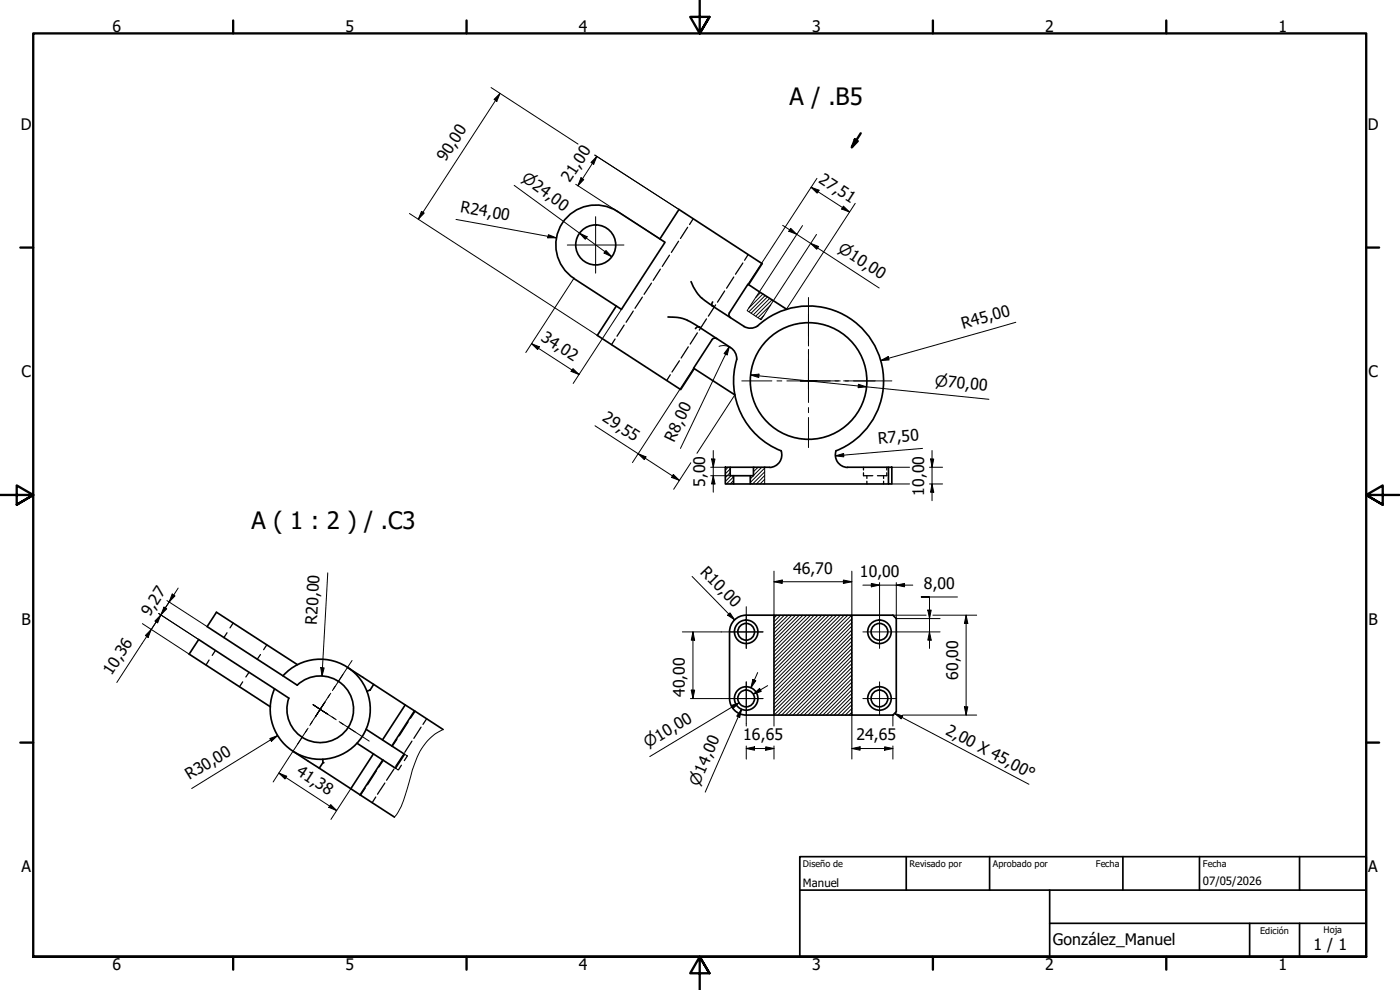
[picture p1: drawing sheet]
<svg xmlns="http://www.w3.org/2000/svg" width="420mm" height="297mm" viewBox="0 0 420 297" stroke-linecap="round" stroke-linejoin="round" font-family="sans-serif">
<!-- layer: Hatch (ISO) -->
<g fill="none" stroke="#000" stroke-width=".3">
<path d="M228.3 87.7l-1.5 1.6M229 88.2l-4.3 4.2M229.2 94.7l-1 1M229.7 88.6l-4.9 4.9M230.3 89.1l-4.9 4.9M231 89.5l-4.9 4.9M231.3 91.5l-3.8 3.8M231.7 90l-4.9 4.9M218.5 140.2l-.8 .9M219.1 141.8l-1.4 1.5M219.1 140.7l-1.4 1.5M219.4 142.7l-1.7 1.7"/>
<path d="M220.2 144.2l-1.1 1M220.2 143.1l-2.2 2.1M226.4 140.2l-.3 .2M227.5 140.2l-1.4 1.3M228.6 140.2l-3.4 3.5M229.5 145l-.3 .2M229.5 143.8l-1.4 1.4M229.5 142.7l-2.5 2.5M229.5 141.6l-3.6 3.6M229.5 140.4l-4.3 4.4M233.2 184.6l-.9 .8M234.3 184.6l-2 1.9"/>
<path d="M235.4 184.6l-3.1 3.1M236.5 184.6l-4.2 4.2M237.6 184.6l-5.3 5.3M238.8 184.6l-6.5 6.5M239.9 184.6l-7.6 7.5M241 184.6l-8.7 8.7M242.1 184.6l-9.8 9.8M243.3 184.6l-11 10.9M244.3 184.6l-12 12M245.5 184.6l-13.2 13.2M246.6 184.6l-14.3 14.3M247.7 184.6l-15.4 15.4"/>
<path d="M248.9 184.6l-16.6 16.6M250 184.6l-17.7 17.6M251.1 184.6l-18.8 18.8M252.2 184.6l-19.9 19.9M253.4 184.6l-21.1 21M254.4 184.6l-22.1 22.1M255.6 184.6l-23.3 23.3M255.7 199.1l-15.5 15.5M255.7 198l-16.6 16.6M255.7 196.9l-17.8 17.7M255.7 195.8l-18.9 18.8M255.7 194.6l-20 20"/>
<path d="M255.7 193.5l-21.1 21.1M255.7 192.4l-22.3 22.2M255.7 191.2l-23.4 23.4M255.7 190.2l-23.4 23.3M255.7 189l-23.4 23.4M255.7 187.9l-23.4 23.4M255.7 186.8l-23.4 23.3M255.7 185.7l-23.4 23.3M255.7 213.7l-.9 .9M255.7 212.6l-2 2M255.7 211.4l-3.2 3.2M255.7 210.4l-4.3 4.2"/>
<path d="M255.7 209.2l-5.4 5.4M255.7 208.1l-6.5 6.5M255.7 207l-7.7 7.6M255.7 205.9l-8.7 8.7M255.7 204.7l-9.9 9.9M255.7 203.6l-11 11M255.7 202.5l-12.1 12.1M255.7 201.3l-13.3 13.3M255.7 200.3l-14.4 14.3"/>
</g>
<!-- layer: Break Line (ISO) -->
<path d="M227.9 87.6l-3.7 5.6 4.2 2.7 3.7-5.7M229.5 140.2v5M133 218.9a16 16 0 0 0-8.5 10.2l-.7 1.9a56.6 56.6 0 0 1-4.3 12.6l-1.1 1.6" fill="none" stroke="#000" stroke-width=".3"/>
<!-- layer: Hidden (ISO) -->
<g fill="none" stroke="#000" stroke-width=".38">
<path d="M200.9 76.6l-2.1 3.3M203.6 72.4l-2.1 3.3M206.4 68.2l-2.2 3.4M208 65.6l-1.1 1.8M222.9 78.9l-2.2 3.4M224.5 76.4l-1 1.7M187.3 97.5l-2.1 3.4M190.1 93.3l-2.2 3.4M192.8 89.1l-2.2 3.4M195.5 84.9l-2.2 3.4M198.2 80.8l-2.2 3.3M209.3 99.9l-2.2 3.3"/>
<path d="M212 95.7l-2.1 3.3M214.8 91.5l-2.2 3.4M217.5 87.3l-2.2 3.4M220.2 83.1l-2.1 3.4M184.6 101.7l-1.1 1.7M201.2 112.4l-1.1 1.8M203.9 108.3l-2.2 3.3M206.6 104.1l-2.2 3.3M259.1 141.8v.9h2.8M259.1 140.2v.8M260.2 142.7v.9M260.2 144.4v.8"/>
<path d="M265.2 142.7v.9M265.2 144.4v.8M266.1 141.8v.9h-2.8M266.1 140.2v.8M62.7 198l-.9 1.5M64.6 195.2l-.9 1.4M68.1 189.9l-.9 1.4M70 186.9l-1 1.5M78.2 196.4l-1 1.4M80.1 193.5l-1 1.4M72.8 204.6l-.9 1.4M74.7 201.7l-.9 1.4"/>
<path d="M122.5 216.6l-2.7 4.2M124.6 213.4l-1.4 2.1M126.4 218.2l-2.2 3.3M128 215.7l-1.1 1.6M109.6 236.5l-1.4 2.1M112.8 239.1l-1.1 1.7M113 231.3l-2.7 4.1M115.1 228.1l-1.4 2.1M115.5 234.9l-2.2 3.4M118.2 230.7l-2.2 3.4M118.7 230.5l.3 .2M119.1 221.8l-1.4 2.1"/>
<path d="M120.5 229.6l-.9 1.4-.3-.1M121 226.6l-2.3 3.3M121.4 226.3l.3 .2M122 226.6l.2 .2-.9 1.4M123.6 222.4l-2.1 3.3"/>
</g>
<!-- layer: Visible (ISO) -->
<g fill="none" stroke="#000" stroke-width=".51">
<path d="M185.3 63.4l14.3 9.3-13.1 20.1-14.3-9.2M185.3 63.4a12 12 0 0 0-16.6 3.6 12 12 0 0 0 3.6 16.5M198.1 71.7l5.7-8.8 24.9 16.2-4 6.3M185 91.8l-5.7 8.8 25 16.3 4-6.3M200.5 95.1a13.5 13.5 0 0 1 9.2 3M207.4 84.5l1.6 3.1 1.6 1.9M208.7 98.6a.8 .8 0 0 1 1-.5l10 6.5 1.1 1.4 .3 1.8M210.6 89.5l3.2 2.3M213.9 90.6l-.3 .7 .2 .5 9.5 6.2M223.3 97.9a4.1 4.1 0 0 0 5.3-1.2 22.5 22.5 0 0 1 33.5 6.3 22.5 22.5 0 0 1-11.2 32.3M236 92.8l-11.5-7.5-5.6 8.6a1.02 1.02 0 0 0 .3 1.4M215.1 101.6a1.09 1.09 0 0 0-1.4 .2l-5.5 8.7 12.3 8"/>
<path d="M221.1 107.8a22.5 22.5 0 0 0 13.3 27.5M234.4 135.2a3.8 3.8 0 0 1-3.4 5.1M250.9 135.2a3.8 3.8 0 0 0 3.4 5.1l12.3-.1M217.7 140.2h1.4v2.5h1.1v2.5h-2.5zM219.1 140.2h7M220.2 142.7h5M220.2 145.2h5M230.9 140.2h-4.8v2.5h-.9v2.5h41.4M266.6 140.2h1.1v5h-1.1zM89.3 199.4l-24.3-15.7-2.8 4.3 27 17.6a10 10 0 0 1 16.1 3.4 10 10 0 0 1-8.9 13.8 10 10 0 0 1-9.7-13.3l-27.1-17.6-2.8 4.4 24.4 15.8M232.3 184.6h23.4v30h-23.4zM232.3 184.6h-8.4a5 5 0 0 0-5 5v20"/>
<path d="M255.7 184.6h12.3l1 1v27.9l-1 1.1h-12.3M84.9 202.8a15 15 0 0 1 24.9 3.9 15 15 0 0 1-13.7 21.1 15 15 0 0 1-13.7-21.1M104.3 200.3l20.1 13M109.9 218.8l11.5 7.5-2.7 4.2-11.6-7.5M112.1 205.3l-1 1.8-1 .3M121.6 211.5l-6.8 10.5M124.4 213.3l8.6 5.6M124.4 213.3l-6.8 10.5M218.9 209.6a5 5 0 0 0 5 5h8.4M87.9 225.4l7.9 5.1 1.1-1.7-.1-1M95.8 230.5l9.5 6.2M108.1 238.5l10.3 6.7"/>
<path d="M112.1 226.2l-6.8 10.5 2.8 1.8M114.9 228l-6.8 10.5"/>
<circle cx="178.8" cy="73.5" r="6"/>
<circle cx="242.7" cy="114.3" r="17.5"/>
<circle cx="223.9" cy="189.6" r="3.5"/>
<circle cx="223.9" cy="189.6" r="2.51"/>
<circle cx="263.9" cy="189.6" r="3.5"/>
<circle cx="263.9" cy="189.6" r="2.51"/>
<circle cx="223.9" cy="209.6" r="3.5"/>
<circle cx="223.9" cy="209.6" r="2.51"/>
<circle cx="263.9" cy="209.6" r="3.5"/>
<circle cx="263.9" cy="209.6" r="2.51"/>
</g>
<g fill="#000">
<circle cx="209.7" cy="98.1" r=".25"/>
<circle cx="213.8" cy="91.8" r=".25"/>
<circle cx="96.9" cy="228.8" r=".25"/>
</g>
<!-- layer: Section Line (ISO) -->
<path d="M258.3 40l-2.6 4.2M256.5 41.8l.9 .5-1.7 1.9z" fill="none" stroke="#000" stroke-width=".7"/>
<path d="M256.5 41.8l.9 .5-1.7 1.9z" fill="#000"/>
<!-- layer: Border (ISO) -->
<g fill="none" stroke="#000" stroke-width=".7">
<path d="M70 6.1v3.9M140 6.1v3.9M210 0v10l-2.9-4.9h5.8l-2.9 4.9 2.9-4.9M280 6.1v3.9M350 6.1v3.9M6.1 74.3h3.9M410 74.3h3.9M0 148.5h10l-5-2.8v5.7l5-2.9-5 2.9M420 148.5h-10l5-2.8v5.7l-5-2.9 5 2.9M6.1 222.8h3.9M410 222.8h3.9M10 287.1v-277.1h400v277.1h-400h400"/>
<path d="M70 287.1v3.8M140 287.1v3.8M212.9 292l-2.9-4.9 2.9 4.9h-5.8l2.9-4.9v9.9M280 287.1v3.8M350 287.1v3.8"/>
</g>
<!-- layer: Title (ISO) -->
<path d="M240 257h170v30.1h-170zM272 257v10.1M297 257v10.1M337 257v10.1M360 257v10.1M390 257v10.1M240 267.1h170M315 277h95M315 267.1v20M375 277v10.1M390 277v10.1" fill="none" stroke="#000" stroke-width=".51"/>
<!-- layer: Dimension (ISO) -->
<g fill="none" stroke="#000" stroke-width=".3">
<path d="M147.4 26.3l26.1 16.9M148.3 29.8l1.8-1.7-1 2.3zM150.1 28.1l-24.6 37.7M154.3 55.6l29.3 21.4M172.8 55.3l25.3 16.4M174.4 53.3l.8 .6-1.8 1.8zM178.5 46.5l25.3 16.4M179.1 46.9l-.9 2.4-.8-.5zM179.1 46.9l-5.7 8.8M243.4 56.2l2.4 .9-.6 .9zM243.4 56.2l11.6 7.4M245.2 53.5l-20.7 31.8"/>
<path d="M122.9 64.1l56.4 36.5M126.5 63.4l.8 .5-1.8 1.9zM136.8 65.8l30.1 5.6M164.6 70.4l2.3 1h-2.5zM173.9 70l2.3 1-.6 .8zM181.9 75.2l1.7 1.8-2.3-1.1zM234.9 67.6l28.9 18.8M237.3 68.5l1.8 1.8-2.4-.9zM240.9 67.7l-13 19.9M243.3 73l2.4 1-.6 .8zM245 70.3l-12.9 19.9M253.1 61.8l1.9 1.8-2.4-.9z"/>
<path d="M256.7 61l-20.7 31.8M172.2 83.6l-14.4 22.2M186.5 92.8l-14.5 22.2M304.9 96.7l-40.6 11.5M159.5 103.1l2.4 1-.5 .8zM159.5 103.1l14.3 9.3M172 110.6l1.8 1.8-2.4-1zM208.2 110.5l-18.4 28.3M215.8 103.9l1.8-.2 1.6 .6M218.9 104l-.7 2.5-.9-.4zM218.9 104l-14.7 30.5M220.5 118.5l-11.3 17.5"/>
<path d="M225.2 112.5l2.6-.2-.1 1zM225.2 112.5l71.6 7.3M257.6 115.3l2.4 .8-2.4 .2zM264.3 108.2l2.3-1.2 .2 1zM178.6 127.7l25.3 16.4M191.5 136.1l2.4 1-.5 .8zM207.3 138.9l-5.1 7.9M213.6 137.7h1l-.5 2.5zM214.1 135.2v12.5M250.8 136.8l2.4-.7v1zM276.9 134.5l-26.1 2.3M279.3 137.7h.9l-.5 2.5z"/>
<path d="M279.7 135.2v15M202.1 142.4l1.8 1.7-2.4-.9zM213.3 140.2h4.4M213.3 142.7h5.8M214.1 142.7l.5 2.5h-1zM267.7 140.2h5.3M267.7 145.2h5.3M279 140.2h3.9M279 145.2h3.9M279.7 145.2l.5 2.5h-.9zM51.7 178.2l.8 .6-1.8 1.8zM53.5 176.5l-5.2 8"/>
<path d="M98.4 171.9l-1.8 31M207.7 173l12.8 13M232.3 174.5l2.5-.5v1.1zM232.3 174.5h23.4M232.3 171.4v13.2M253.1 174l2.6 .5-2.6 .6zM255.7 171.4v13.2M259 175.6h14.9M261.5 175.1l2.5 .5-2.5 .5zM264 174.8v9.8M269 175.6l2.5-.5v1zM269 174.8v10.8h13.1"/>
<path d="M287.3 179.1h-10.8h2.5v15.4M42.7 187.1l14.1 9.2M45.4 188.8l-1 2.4-.8-.5zM47.6 184.1l12 7.8M48.3 184.5l-1 2.4-.8-.5zM48.3 184.5l-13.2 20.3M48.3 184.5l-2.8 4.2M49.2 182.2l.8 .5-1.7 1.8zM50.1 180.2l12.1 7.8M51 180.3l-2.7 4.2M204.8 189.6h11.7M208 189.6l.5 2.5h-1z"/>
<path d="M208 189.6v20M219.1 183.9l1.4 2.1-2.1-1.4zM268 184.6h9.9M269 189.6h13.1M278.4 183.1h1.1l-.5 2.5zM279 189.6l.5 2.5h-1.1zM280 184.6h13.1M289.9 184.6l.5 2.5h-1zM289.9 184.6v30M96.3 200.3l1 .1-.7 2.5zM207.2 209.6h9.3M207.5 207.1h1l-.5 2.5z"/>
<path d="M219.4 211.7l2.4-.8-1.8 1.7zM219.7 212.1l2.1-1.2-26.8 16.1M221.6 215.1l1-2.3-11 24.9M222.6 212.8l-.6 2.5-.9-.4zM224 217.1v.8M225.9 203.9l.9 .4-1.4 2.1zM226.1 208.3l1.9-1.7 .5 .8zM227.4 201.8l-2 4.6M230.4 205.7l-4.3 2.6M232.3 214.6v3.3M255.7 214.6v13.2M268.3 214.6h-.3v3.3"/>
<path d="M270.9 214.6h22.2M289.4 212.1h1l-.5 2.5zM81 221.6l2.3-.9-1.8 1.7zM83.3 220.7l-25.8 15.9M83.7 232l2.3 .9-.5 .8zM83.7 232l17.3 11.2M86.6 227.5l-4.6 7.1M105.3 236.7l-6 9.2M224 224.6l2.4-.5v1zM224 224.6h8.3M224 223.8v4M229.8 224.1l2.5 .5-2.5 .5z"/>
<path d="M232.3 223.8v4M255.7 224.6l2.4-.5v1zM255.7 224.6h12.3M265.5 224.1l2.5 .5-2.5 .5zM268 223.8v4M99.3 241.4l1.7 1.8-2.3-1z"/>
</g>
<g fill="#000">
<path d="M148.3 29.8l1.8-1.7-1 2.3zM174.4 53.3l.8 .6-1.8 1.8zM179.1 46.9l-.9 2.4-.8-.5zM243.4 56.2l2.4 .9-.6 .9zM126.5 63.4l.8 .5-1.8 1.9zM164.6 70.4l2.3 1h-2.5zM173.9 70l2.3 1-.6 .8zM181.9 75.2l1.7 1.8-2.3-1.1zM237.3 68.5l1.8 1.8-2.4-.9zM243.3 73l2.4 1-.6 .8zM253.1 61.8l1.9 1.8-2.4-.9zM159.5 103.1l2.4 1-.5 .8z"/>
<path d="M172 110.6l1.8 1.8-2.4-1zM218.9 104l-.7 2.5-.9-.4zM225.2 112.5l2.6-.2-.1 1zM257.6 115.3l2.4 .8-2.4 .2zM264.3 108.2l2.3-1.2 .2 1zM191.5 136.1l2.4 1-.5 .8zM213.6 137.7h1l-.5 2.5zM250.8 136.8l2.4-.7v1zM279.3 137.7h.9l-.5 2.5zM202.1 142.4l1.8 1.7-2.4-.9zM214.1 142.7l.5 2.5h-1zM279.7 145.2l.5 2.5h-.9z"/>
<path d="M51.7 178.2l.8 .6-1.8 1.8zM232.3 174.5l2.5-.5v1.1zM253.1 174l2.6 .5-2.6 .6zM261.5 175.1l2.5 .5-2.5 .5zM269 175.6l2.5-.5v1zM45.4 188.8l-1 2.4-.8-.5zM48.3 184.5l-1 2.4-.8-.5zM49.2 182.2l.8 .5-1.7 1.8zM208 189.6l.5 2.5h-1zM219.1 183.9l1.4 2.1-2.1-1.4zM278.4 183.1h1.1l-.5 2.5zM279 189.6l.5 2.5h-1.1z"/>
<path d="M289.9 184.6l.5 2.5h-1zM96.3 200.3l1 .1-.7 2.5zM207.5 207.1h1l-.5 2.5zM219.4 211.7l2.4-.8-1.8 1.7zM222.6 212.8l-.6 2.5-.9-.4zM225.9 203.9l.9 .4-1.4 2.1zM226.1 208.3l1.9-1.7 .5 .8zM289.4 212.1h1l-.5 2.5zM81 221.6l2.3-.9-1.8 1.7zM83.7 232l2.3 .9-.5 .8zM224 224.6l2.4-.5v1zM229.8 224.1l2.5 .5-2.5 .5z"/>
<path d="M255.7 224.6l2.4-.5v1zM265.5 224.1l2.5 .5-2.5 .5zM99.3 241.4l1.7 1.8-2.3-1z"/>
</g>
<!-- layer: Symbol (ISO) -->
<path d="M268.5 214l2.4 .8-.5 .9zM268.5 214l40.3 21.3" fill="none" stroke="#000" stroke-width=".3"/>
<path d="M268.5 214l2.4 .8-.5 .9z" fill="#000"/>
<!-- layer: Center Mark (ISO) -->
<g fill="none" stroke="#000" stroke-width=".3">
<path d="M170.2 73.5h17.1M178.8 65v17M242.6 89.3v14.5M222.6 114.3h9M233.2 114.3h1.4M236.2 114.3h13M240.2 114.3h2.4h-2.4M242.6 105.3v9v-2.5M242.6 116.8v-2.5v2.5M242.6 104.8v1.5M242.6 107.8v13M245.2 114.3h-2.6h9.1"/>
<path d="M250.6 114.3h1.6M253.2 114.3h14.5M242.6 122.3v1.5M242.6 125.3v9M105.7 198.2l-4.3 6.4M216.5 189.6h12.5h-10.1M224 182v12.5v-9.9M259 189.6h10M264 184.6v9.9M92.1 218.9l-2.8 4.4M92.5 218.5l-.9 1.3M93.8 216.4l-.8 1.3"/>
<path d="M94 211.4l2.1 1.4-2.1-1.4M94.6 215.1l1.5-2.3-2.9 4.4M98.4 214.3l-2.3-1.5 4.4 2.9M98.9 208.5l-2.8 4.3 1.5-2.2M99.3 208l-.9 1.3M99.7 215.1l1.2 .8M101.8 216.5l1.2 .8M102.2 216.8l4.4 2.8M102.9 202.4l-3.1 4.8M104.3 218.1l6.5 4.3M216.5 209.6h12.5h-10.1M224 214.6v-10v12.5"/>
<path d="M259 209.6h10M264 204.6v10M90.8 221l-4.2 6.5"/>
</g>
<g font-size="7.2">
<text x="237" y="31.5">A / .B5</text>
<text x="75.4" y="158.6">A ( 1 : 2 ) / .C3</text>
</g>
<g font-size="4.8">
<text x="33.7" y="9.6">6</text>
<text x="103.7" y="9.6">5</text>
<text x="173.7" y="9.6">4</text>
<text x="243.7" y="9.6">3</text>
<text x="313.7" y="9.6">2</text>
<text x="383.7" y="9.6">1</text>
<text x="6.2" y="38.9">D</text>
<text x="410.5" y="38.9">D</text>
<text x="133.7" y="48.8" transform="rotate(-57 133.7 48.8)">90,00</text>
<text x="171" y="55" transform="rotate(-57 171 55)">21,00</text>
<text x="245.5" y="54.7" transform="rotate(33 245.5 54.7)">27,51</text>
<text x="138" y="63.6" transform="rotate(10 138 63.6)">R24,00</text>
<text x="162.1" y="102" transform="rotate(33 162.1 102)">34,02</text>
<text x="289.1" y="98.7" transform="rotate(-16 289.1 98.7)">R45,00</text>
<text x="6.4" y="113.1">C</text>
<text x="410.7" y="113.1">C</text>
<text x="180.5" y="126.2" transform="rotate(33 180.5 126.2)">29,55</text>
<text x="202.4" y="132.8" transform="rotate(-64 202.4 132.8)">R8,00</text>
<text x="263.7" y="133.3" transform="rotate(-5 263.7 133.3)">R7,50</text>
<text x="211.6" y="146.1" transform="rotate(-90 211.6 146.1)">5,00</text>
<text x="277.4" y="148.7" transform="rotate(-90 277.4 148.7)">10,00</text>
<text x="209.9" y="171.8" transform="rotate(46 209.9 171.8)">R10,00</text>
<text x="238" y="172.2">46,70</text>
<text x="258.1" y="173.2">10,00</text>
<text x="277.2" y="176.8">8,00</text>
<text x="45" y="185.2" transform="rotate(-57 45 185.2)">9,27</text>
<text x="6.4" y="187.4">B</text>
<text x="95.1" y="187.4" transform="rotate(-87 95.1 187.4)">R20,00</text>
<text x="410.7" y="187.4">B</text>
<text x="33.5" y="202.9" transform="rotate(-57 33.5 202.9)">10,36</text>
<text x="205.5" y="209.2" transform="rotate(-90 205.5 209.2)">40,00</text>
<text x="287.6" y="204" transform="rotate(-90 287.6 204)">60,00</text>
<text x="283.6" y="220.2" transform="rotate(28 283.6 220.2)">2,00 X 45,00°</text>
<text x="223.1" y="222.2">16,65</text>
<text x="257" y="222.2">24,65</text>
<text x="88.6" y="232.3" transform="rotate(33 88.6 232.3)">41,38</text>
<text x="56.9" y="234.2" transform="rotate(-32 56.9 234.2)">R30,00</text>
<text x="6.4" y="261.7">A</text>
<text x="410.7" y="261.7">A</text>
<text x="316" y="283.6">González_Manuel</text>
<text x="394.2" y="285">1 / 1</text>
<text x="33.7" y="290.9">6</text>
<text x="103.7" y="290.9">5</text>
<text x="173.7" y="290.9">4</text>
<text x="243.7" y="290.9">3</text>
<text x="313.7" y="290.9">2</text>
<text x="383.7" y="290.9">1</text>
</g>
<g font-size="4.6">
<text x="156.3" y="54.2" transform="rotate(36 156.3 54.2)">⌀24,00</text>
<text x="251.2" y="75.3" transform="rotate(33 251.2 75.3)">⌀10,00</text>
<text x="280.5" y="115.7" transform="rotate(6 280.5 115.7)">⌀70,00</text>
<text x="194.4" y="224.5" transform="rotate(-31 194.4 224.5)">⌀10,00</text>
<text x="209.7" y="236" transform="rotate(-66 209.7 236)">⌀14,00</text>
</g>
<g font-size="3.4">
<text x="241" y="266">Manuel</text>
<text x="361" y="265.5">07/05/2026</text>
</g>
<g font-size="2.7">
<text x="241" y="260.2">Diseño de</text>
<text x="273" y="260.1">Revisado por</text>
<text x="298" y="260.1">Aprobado por</text>
<text x="328.9" y="260.1">Fecha</text>
<text x="361" y="260.1">Fecha</text>
<text x="378.2" y="280.3">Edición</text>
<text x="397.2" y="280">Hoja</text>
</g>
</svg>
